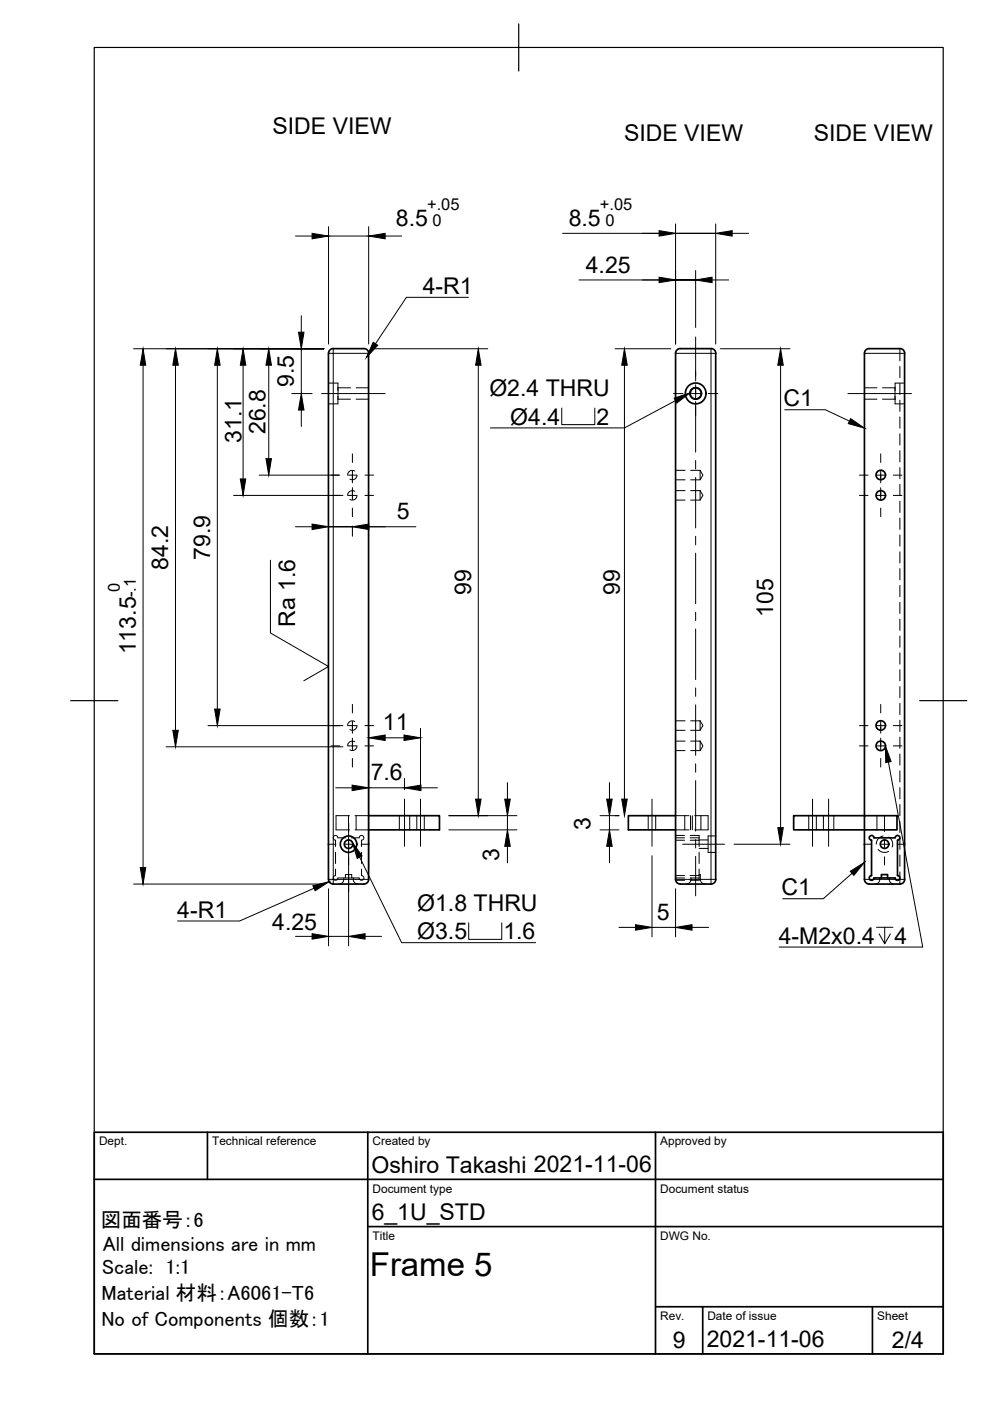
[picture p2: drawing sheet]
<svg xmlns="http://www.w3.org/2000/svg" width="210mm" height="297mm" viewBox="0 0 210 297" stroke-linecap="round" stroke-linejoin="round" font-family="sans-serif">
<!-- layer: Hidden -->
<g fill="none" stroke="#000" stroke-width=".21">
<path d="M69.6 81.2h2v1.6M71.6 84v1.6h-2M71.6 82.2h.1M71.7 82.2v2.4M71.7 84.6h2.6M71.7 82.2h2.6M71.7 84.6l-.1 .1M75.2 99.9a.98 .98 0 0 0-1.5 .8M75.5 84.6h2.6M75.5 82.2h2.6M143.2 99.7h2M146.4 99.7h2"/>
<path d="M148.4 99.7v2M148.4 99.7l.6 1-.6 1h-2M183.3 84.6h2.6M183.3 82.2h2.6M187.1 84.6h2.7M187.1 82.2h2.7M189.8 82.2v2.4M189.8 84.6v.1M189.8 84v1.6h2M189.8 82.2h.1M191.8 81.2h-2v1.6M75.2 104.2a1 1 0 0 0-1.5 .8"/>
<path d="M75.7 105a.99 .99 0 0 1-1.5 .9M75.7 100.7a.99 .99 0 0 1-1.5 .9M143.2 106h2M143.2 104h2M143.2 101.7h2M146.4 104h2M148.4 104v2M148.4 104l.6 1-.6 1h-2M75.2 153a.98 .98 0 0 0-1.5 .8M75.2 157.3a1 1 0 0 0-1.5 .8M75.7 153.8a.99 .99 0 0 1-1.5 .9M75.7 158.1a.99 .99 0 0 1-1.5 .9"/>
<path d="M143.2 154.8h2M143.2 152.8h2M143.2 159.1h2M143.2 157.1h2M146.4 152.8h2M146.4 157.1h2M148.4 152.8v2M148.4 157.1v2M148.4 152.8l.6 1-.6 1h-2M148.4 157.1l.6 1-.6 1h-2M73.3 177.6h-1.7a.5 .5 0 0 0-.5-.5 .5 .5 0 0 0-.5 .5 .5 .5 0 0 0 .5 .5v1.4M73.9 172.9v3"/>
<path d="M74.1 172.9h-2.9v3h2.9M74.5 177.6h1.7a.5 .5 0 0 1 .5-.5 .5 .5 0 0 1 .5 .6 .5 .5 0 0 1-.6 .4v1.4M75.3 175.9h2.8M75.3 172.9h2.8M75.5 172.9v3M84.7 172.9v3M86.9 172.9v3M88.4 172.9v3M90 172.9v3M137.4 172.9v3M139 172.9v3M143.2 177.6h1.9"/>
<path d="M143.2 178.1h1.9M143.2 175.9h2.9M143.2 172.9h2.9M143.2 177.1h1.9M145.2 172.9v3M146.3 177.1h1.9v1M146.3 177.6h1.9M146.3 178.1h1.9M146.4 172.9v3M146.8 172.9v3M147.3 172.9h2.8v3h-2.8M148.2 178.1v1.4"/>
<path d="M148.2 178.1h1.9M148.2 179.9h1.9M148.6 172.9v3M151.7 177.2h-1.6v3.5h1.6M171.5 172.9v3M173.1 172.9v3M174.6 172.9v3M176.8 172.9v3M185.9 172.9v3M187.2 177.3a1.73 1.73 0 0 0-1.4 1.7M187.5 172.9v3M188.4 177.5a1.73 1.73 0 0 1 .8 2.1"/>
<path d="M71.1 184.3v1.3a.5 .5 0 0 0-.5 .5 .5 .5 0 0 0 .5 .5 .5 .5 0 0 0 .5-.5h1.6v-.7h1.4v.7h1.6a.5 .5 0 0 0 .5 .5 .5 .5 0 0 0 .4-.5 .5 .5 0 0 0-.5-.5v-1.3M71.1 180.7v2.4M72.9 186.1a1.05 1.05 0 0 1-1 1.3M73.2 186.1h1.4M74.9 186.1a1.05 1.05 0 0 0 1 1.3M76.6 180.7v2.4M143.2 185.6h1.9M143.2 186.1h1.9M143.3 186.6h1.8M146.3 185.6h1.9M146.3 186.1h1.9M146.5 186.1a1.05 1.05 0 0 1-1 1.3"/>
<path d="M148.2 185.6v1h-1.9M148.2 185.4h.3v1a1 1 0 0 0 1 1M148.2 180.7v2.4M148.2 184.3v1.3M186.2 180.1a1.76 1.76 0 0 0 2.2 .4M186.5 186.1a1.05 1.05 0 0 1-1 1.3M188.5 186.1a1.05 1.05 0 0 0 1 1.3"/>
</g>
<!-- layer: Visible -->
<g fill="none" stroke="#000" stroke-width=".36">
<path d="M70.7 73.9h6.5M70.7 73.9a1.01 1.01 0 0 0-1 1l-.1 111.5a1.04 1.04 0 0 0 1.1 1h6.5a1.01 1.01 0 0 0 1-1M77.2 73.9a1.01 1.01 0 0 1 1 1M78.1 74.9v111.5M144.2 73.9h6.5M144.2 73.9a1.01 1.01 0 0 0-1 1v111.5a1.01 1.01 0 0 0 1 1h6.5a1.01 1.01 0 0 0 1.1-1l-.1-111.5a.97 .97 0 0 0-.9-1M184.3 73.9h6.5M184.3 73.9a1.01 1.01 0 0 0-1 1v98h-15v3h15v10.5a1.01 1.01 0 0 0 1 1h6.5a1.01 1.01 0 0 0 1-1M190.8 73.9a1.01 1.01 0 0 1 1 1M191.8 74.9v111.5M78.1 172.9h15.1v3h-15.1M143.2 172.9h-10v3h10"/>
<path d="M183.3 172.9h6.9v3h-6.9zM184.8 178.1v7.5a.5 .5 0 0 0-.5 .5 .5 .5 0 0 0 .5 .5 .5 .5 0 0 0 .5-.5h4.5M189.8 177.6h-4.5a.5 .5 0 0 0-.5-.5 .5 .5 0 0 0-.5 .5 .5 .5 0 0 0 .5 .5M189.8 177.6a.5 .5 0 0 1 .5-.5 .5 .5 0 0 1 .5 .5 .5 .5 0 0 1-.5 .5M190.3 178.1v7.5a.5 .5 0 0 1 .4 .8 .5 .5 0 0 1-.8 0M186.9 186.1v-.7h1.3v.7M189.8 186.1l.1 .3"/>
<circle cx="147.5" cy="83.4" r="2.2"/>
<circle cx="147.5" cy="83.4" r="1.22"/>
<circle cx="147.5" cy="83.4" r="1.2"/>
<circle cx="186.7" cy="100.7" r="1.01"/>
<circle cx="186.7" cy="105" r="1.01"/>
<circle cx="186.7" cy="158.1" r="1.01"/>
<circle cx="186.7" cy="153.8" r="1.01"/>
<circle cx="73.9" cy="179" r="1.75"/>
<circle cx="73.9" cy="179" r=".9"/>
<circle cx="187.5" cy="179" r=".9"/>
</g>
<!-- layer: Visible Narrow -->
<path d="M70.7 73.9v1h-1.1M78.1 74.9h-7.4v111.5h7.4M143.2 74.9h7.5M150.7 74.9v111.5h-7.5M150.7 73.9v1M150.7 74.9h1M183.3 74.9h8.5M69.6 186.4h1.1v1M151.7 186.4h-1v1M183.3 186.4h1.1M185.2 186.4h4.7M190.7 186.4h1.1" fill="none" stroke="#000" stroke-width=".21"/>
<!-- layer: Hidden Narrow -->
<g fill="none" stroke="#000" stroke-width=".21">
<path d="M190.8 73.9v2.6M190.8 77.7v2.4M190.8 81.3v2.3M190.8 84.8v2.4M190.8 88.4v2.4M190.8 92v2.4M190.8 95.6v2.3M190.8 99.1v2.4M190.8 102.7v2.4M190.8 106.3v2.4M190.8 109.8v2.4M190.8 113.4v2.4"/>
<path d="M190.8 117v2.4M190.8 120.6v2.3M190.8 124.1v2.4M190.8 127.7v2.4M190.8 131.3v2.4M190.8 134.8v2.4M190.8 138.4v2.4M190.8 142v2.4M190.8 145.6v2.3M190.8 149.1v2.4M190.8 152.7v2.4M190.8 156.3v2.4"/>
<path d="M190.8 159.9v2.3M190.8 163.4v2.4M190.8 167v2.4M190.8 170.6v2.4M190.8 174.1v2.4M190.8 177.7v2.4M184.4 186.4h.8M189.9 186.4h.8M190.8 184.9v2.5M190.8 181.3v2.4"/>
</g>
<!-- layer: Border -->
<path d="M20 10.1h180v276.9h-180zM110 5.1v10M15 148.6h10M195 148.6h10" fill="none" stroke="#000" stroke-width=".25"/>
<!-- layer: TitleBlock -->
<path d="M20 240.1h180v46.9h-180zM20 250h180M44 240.1v9.9M78 240.1v46.9M139 240.1v46.9M78 260.1h122M139 277.1h61M149 277.1v9.9M185 277.1v9.9" fill="none" stroke="#000" stroke-width=".36"/>
<!-- layer: Center Lines -->
<g fill="none" stroke="#000" stroke-width=".21">
<path d="M147.5 71.4v9.4M68.2 83.4h13.5M74.7 96.2v1.9M74.7 99.9v2.5M142.8 83.4h2M146.6 83.4h1.8M147.5 81.6v2.7M147.5 85.1v10.8M147.5 97.6v1.8M150.2 83.4h2M179.8 83.4h13.5M186.7 96.2v1.9"/>
<path d="M186.7 99.9v2.5M70.2 100.7h1.8M70.2 105h1.8M73.8 100.7h1.8M73.8 105h1.8M74.7 103.4v2.5M74.7 107.7v1.8M77.4 100.7h1.8M77.4 105h1.8M147.5 101.2v10.7M147.5 113.7v1.8M147.5 117.3v10.7"/>
<path d="M182.2 100.7h1.8M182.2 105h1.8M185.8 100.7h1.8M185.8 105h1.8M186.7 103.4v2.5M186.7 107.7v1.8M189.4 100.7h1.8M189.4 105h1.8M147.5 129.8v1.8M147.5 133.4v10.7M70.2 153.8h1.8M70.2 158.1h1.8"/>
<path d="M73.8 153.8h1.8M73.8 158.1h1.8M74.7 149.3v1.9M74.7 152.9v2.6M74.7 156.5v2.5M77.4 153.8h1.8M77.4 158.1h1.8M147.5 145.9v1.7M147.5 149.4v10.8M182.2 153.8h1.8M182.2 158.1h1.8M185.8 153.8h1.8"/>
<path d="M185.8 158.1h1.8M186.7 149.3v1.9M186.7 152.9v2.6M186.7 156.5v2.5M189.4 153.8h1.8M189.4 158.1h1.8M69.5 179h1.7M73 179h1.8M73.9 174.6v14.5M74.7 160.8v1.8M76.6 179h1.7M85.8 169.4v10"/>
<path d="M89.2 169.4v10M138.2 169.4v10M144.7 179h8.9M147.5 161.9v1.8M147.5 165.5v10.7M147.5 178v1.8M172.3 169.4v10M175.7 169.4v10M183.1 179h1.7M186.6 179h1.8M186.7 160.8v1.8M187.5 174.6v1.7"/>
<path d="M187.5 178.1v1.8M190.2 179h1.7M147.5 181.6v8.3M187.5 181.7v1.7"/>
</g>
<!-- layer: Dimensions -->
<g fill="none" stroke="#000" stroke-width=".21">
<path d="M62.7 50h3.5M69.7 48.1v24.8M69.7 50h8.5M78.2 48.1v24.8M81.7 50h3.5M119.3 49.5h23.9M122.8 59.4h20.4M143.2 59.4h4.3h-4.3M143.2 47.5v25.4M147.5 57.3v12.1M151 59.4h3.5M151.7 49.5h-8.5h8.5"/>
<path d="M151.7 47.5v25.4M155.2 49.5h3.5M28.3 73.9h40.4M30.3 77.4v106.5M37.2 77.4v77.4M46.1 77.4v72.9M51.5 77.4v24.1M57 77.4v19.8M63.9 66.9v3.5M63.9 73.9v9.5M79.2 73.9h24.2M101.4 77.4v92"/>
<path d="M130.4 73.9h11.8M132.4 77.4v92M152.7 73.9h14.8M165.5 77.4v98.1M61.9 83.4h4.3M63.9 86.9v3.5M49.5 105h23.2M55 100.7h16.8M62.7 111.7h3.5M69.7 111.7h5h-5M74.7 111.5v2.2M74.7 111.7h13.5"/>
<path d="M35.2 158.3h37.5M44.1 153.8h28.6M78.2 154.4v30M81.7 156.4h4M89.2 154.4v13M71.2 167h3.5M78.2 167h7.6M85.8 165v2.4M89.3 167h3.5M95.2 172.9h14.4M95.2 175.9h14.4M107.6 165.9v3.5"/>
<path d="M107.6 172.9v3M107.6 179.4v3.5M127.2 172.9h4M127.2 175.9h4M129.2 165.9v3.5M129.2 172.9v3M129.2 179.4v3.5M155.6 179h11.9M28.3 187.4h40.4M62.7 198.5h3.5M69.7 188.4v12.1M69.7 198.5h4.2"/>
<path d="M73.9 185.4v15.1M77.4 198.5h3.5M131.2 196.6h3.5M138.2 181.4v17.2M138.2 196.6h5M143.2 188.4v10.2M146.7 196.6h3.5"/>
</g>
<g fill="#000" stroke="#000" stroke-width=".21">
<path d="M66.2 49.5l3.5 .5-3.5 .6zM78.2 50l3.5-.5v1.1zM139.7 48.9l3.5 .6-3.5 .6zM139.7 58.8l3.5 .6-3.5 .5zM147.5 59.4l3.5-.6v1.1zM151.7 49.5l3.5-.6v1.2zM30.3 73.9l.6 3.5h-1.2zM37.2 73.9l.6 3.5h-1.2zM46.1 73.9l.6 3.5h-1.2zM51.5 73.9l.6 3.5h-1.2zM57 73.9l.6 3.5h-1.2zM63.3 70.4h1.2l-.6 3.5z"/>
<path d="M101.4 73.9l.6 3.5h-1.2zM132.4 73.9l.6 3.5h-1.2zM165.5 73.9l.6 3.5h-1.2zM56.4 97.2h1.2l-.6 3.5zM63.9 83.4l.6 3.5h-1.2zM50.9 101.5h1.2l-.6 3.5zM66.2 111.1l3.5 .6-3.5 .6zM74.7 111.7l3.5-.6v1.2zM36.6 154.8h1.2l-.6 3.5zM45.5 150.3h1.2l-.6 3.5zM78.2 156.4l3.5-.6v1.2zM85.7 155.8l3.5 .6-3.5 .6z"/>
<path d="M74.7 166.5l3.5 .5-3.5 .6zM85.8 167l3.5-.5v1.1zM100.8 169.4h1.2l-.6 3.5zM107 169.4h1.2l-.6 3.5zM107.6 175.9l.6 3.5h-1.2zM129.2 175.9l.6 3.5h-1.2zM128.6 169.4h1.2l-.6 3.5zM131.8 169.4h1.2l-.6 3.5zM164.9 175.5h1.2l-.6 3.5zM29.7 183.9h1.2l-.6 3.5zM66.2 198l3.5 .5-3.5 .6zM73.9 198.5l3.5-.5v1.1z"/>
<path d="M134.7 196.1l3.5 .5-3.5 .6zM143.2 196.6l3.5-.5v1.1z"/>
</g>
<!-- layer: Annotations -->
<g fill="none" stroke="#000" stroke-width=".21">
<path d="M99.3 63h-13.1l-6.6 9.9M119.1 86.5v3.5h7v-3.5M143.2 84.9l-10.8 5.8h-28.4M166.4 86.9h8.6l5.1 2.4M57.3 118.8v15.4l12.4 7.1-5.3 3M188.4 161.6l7.2 39.2h-30.4M66.6 188.3l-15.8 7h-13.1M76.3 181.7l8.9 18.2h28.4M99.4 195.7v3.5h7v-3.5M180.7 185.2l-6.1 5.3h-8.7M185.8 196.6h3.5M187.6 196.6v3.5l-1.2-2.1"/>
<path d="M188.8 198l-1.2 2.1"/>
</g>
<path d="M79.1 72.6l1 .6-2.4 2.6zM142.9 84.4l3.4-1.1-2.8 2.2zM180.4 88.8l2.9 2-3.4-1zM187.7 158.1l1.2 3.4-1.1 .2zM66.3 187.8l3.5-.9-3 2zM74.7 178.6l2.1 2.9-1.1 .5zM180.3 184.7l3-1.9-2.3 2.8z" fill="#000" stroke="#000" stroke-width=".21"/>
<text font-size="7" x="78.4" y="270.6">Frame 5</text>
<g font-size="4.9">
<text x="57.8" y="28.3">SIDE VIEW</text>
<text x="132.3" y="30">SIDE VIEW</text>
<text x="172.5" y="30">SIDE VIEW</text>
<text x="83.9" y="47.9">8.5</text>
<text x="120.6" y="47.9">8.5</text>
<text x="124.2" y="57.8">4.25</text>
<text x="89.6" y="62.3">4-R1</text>
<text x="62.3" y="82.1" transform="rotate(-90 62.3 82.1)">9.5</text>
<text x="103.8" y="84.1">Ø2.4 THRU</text>
<text x="166.1" y="86.2">C1</text>
<text x="51.2" y="93.9" transform="rotate(-90 51.2 93.9)">31.1</text>
<text x="56.3" y="92.1" transform="rotate(-90 56.3 92.1)">26.8</text>
<text x="108.2" y="90">Ø4.4</text>
<text x="126.4" y="90">2</text>
<text x="84.2" y="110.1">5</text>
<text x="44.5" y="118.6" transform="rotate(-90 44.5 118.6)">79.9</text>
<text x="35.6" y="120.9" transform="rotate(-90 35.6 120.9)">84.2</text>
<text x="99.9" y="126.2" transform="rotate(-90 99.9 126.2)">99</text>
<text x="131.4" y="126.2" transform="rotate(-90 131.4 126.2)">99</text>
<text x="163.9" y="130.7" transform="rotate(-90 163.9 130.7)">105</text>
<text x="62.6" y="133" transform="rotate(-90 62.6 133)">Ra 1.6</text>
<text x="28.8" y="138.7" transform="rotate(-90 28.8 138.7)">113.5</text>
<text x="81.2" y="154.7">11</text>
<text x="78.6" y="165.4">7.6</text>
<text x="125.2" y="175.9" transform="rotate(-90 125.2 175.9)">3</text>
<text x="105.9" y="182.6" transform="rotate(-90 105.9 182.6)">3</text>
<text x="165.7" y="189.9">C1</text>
<text x="37.6" y="194.6">4-R1</text>
<text x="57.7" y="197.1">4.25</text>
<text x="88.5" y="193.2">Ø1.8 THRU</text>
<text x="139.2" y="195">5</text>
<text x="88.5" y="199.2">Ø3.5</text>
<text x="106.7" y="199.2">1.6</text>
<text x="165.1" y="200.1">4-M2x0.4</text>
<text x="189.7" y="200.1">4</text>
<text x="78.8" y="248.6">Oshiro Takashi 2021-11-06</text>
<text x="78.8" y="258.6">6_1U_STD</text>
<text x="142.6" y="285.7">9</text>
<text x="149.8" y="285.6">2021-11-06</text>
<text x="189.1" y="285.8">2/4</text>
</g>
<g font-size="4.4">
<text x="21.4" y="260.2">図面番号：6</text>
<text x="21.8" y="265.2">All dimensions are in mm</text>
<text x="21.5" y="275.7">Material 材料：A6061-T6</text>
<text x="21.6" y="270.2">Scale: 1:1</text>
<text x="21.5" y="281.2">No of Components 個数：1</text>
</g>
<g font-size="3.5">
<text x="90.6" y="44.5">+.05</text>
<text x="91.7" y="47.9">0</text>
<text x="127.2" y="44.5">+.05</text>
<text x="128.4" y="47.9">0</text>
<text x="25.4" y="125.5" transform="rotate(-90 25.4 125.5)">0</text>
<text x="28.8" y="126.6" transform="rotate(-90 28.8 126.6)">-.1</text>
</g>
<g font-size="2.5">
<text x="21" y="242.9">Dept.</text>
<text x="45" y="242.9">Technical reference</text>
<text x="79" y="242.9">Created by</text>
<text x="140" y="242.9">Approved by</text>
<text x="79" y="252.8">Document type</text>
<text x="140" y="252.8">Document status</text>
<text x="79" y="262.9">Title</text>
<text x="140" y="262.9">DWG No.</text>
<text x="140" y="279.9">Rev.</text>
<text x="150" y="279.9">Date of issue</text>
<text x="186" y="279.9">Sheet</text>
</g>
</svg>
